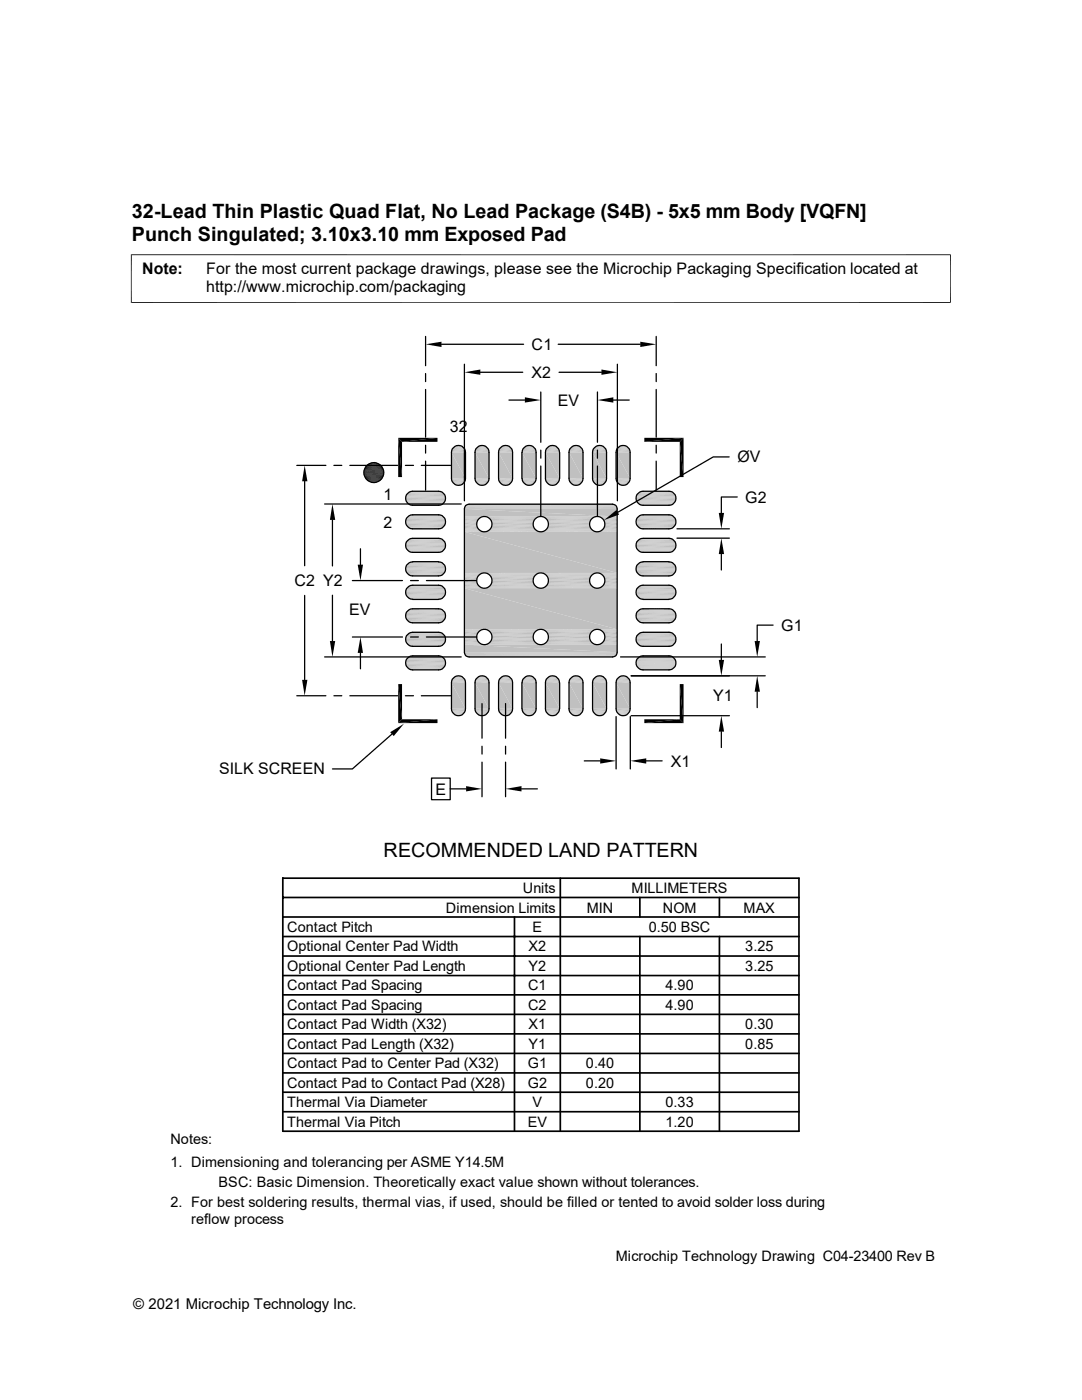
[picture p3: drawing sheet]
<svg xmlns="http://www.w3.org/2000/svg" width="216mm" height="279mm" viewBox="0 0 216 279" stroke-linecap="round" stroke-linejoin="round" font-family="sans-serif">
<g fill="#c0c0c0">
<path d="M124 88.9h.7z"/>
<path d="M124.2 88.9h.5z"/>
<path d="M119.3 88.9h.7z"/>
<path d="M119.5 88.9h.5z"/>
<path d="M114.6 88.9h.7z"/>
<path d="M114.8 88.9h.5z"/>
<path d="M109.9 88.9h.7z"/>
<path d="M110.1 88.9h.5z"/>
<path d="M105.2 88.9h.8z"/>
<path d="M105.5 88.9h.5z"/>
<path d="M100.5 88.9h.8z"/>
<path d="M100.8 88.9h.5z"/>
<path d="M95.8 88.9h.8z"/>
<path d="M96.1 88.9h.5z"/>
<path d="M91.1 88.9h.8z"/>
<path d="M91.4 88.9h.5z"/>
<path d="M123.7 89h1.3z"/>
<path d="M124 88.9l1 .1z"/>
<path d="M119 89h1.3z"/>
<path d="M119.3 88.9l1 .1z"/>
<path d="M114.3 89h1.3z"/>
<path d="M114.6 88.9l1 .1z"/>
<path d="M109.6 89h1.3z"/>
<path d="M109.9 88.9l1 .1z"/>
<path d="M104.9 89h1.3z"/>
<path d="M105.2 88.9l1 .1z"/>
<path d="M100.2 89h1.3z"/>
<path d="M100.5 88.9l1 .1z"/>
<path d="M95.5 89h1.3z"/>
<path d="M95.8 88.9l1 .1z"/>
<path d="M90.8 89h1.3z"/>
<path d="M91.1 88.9l1 .1z"/>
<path d="M123.5 89.2l.2-.2 1.5 .2z"/>
<path d="M123.7 89h1.3l.2 .2z"/>
<path d="M118.8 89.2l.2-.2 1.5 .2z"/>
<path d="M119 89h1.3l.2 .2z"/>
<path d="M114.1 89.2l.2-.2 1.5 .2z"/>
<path d="M114.3 89h1.3l.2 .2z"/>
<path d="M109.4 89.2l.2-.2 1.5 .2z"/>
<path d="M109.6 89h1.3l.2 .2z"/>
<path d="M104.7 89.2l.2-.2 1.5 .2z"/>
<path d="M104.9 89h1.3l.2 .2z"/>
<path d="M100 89.2l.2-.2 1.5 .2z"/>
<path d="M100.2 89h1.3l.2 .2z"/>
<path d="M95.3 89.2l.2-.2 1.5 .2z"/>
<path d="M95.5 89h1.3l.2 .2z"/>
<path d="M90.6 89.2l.2-.2 1.5 .2z"/>
<path d="M90.8 89h1.3l.2 .2z"/>
</g>
<path d="M123.3 89.3h2" fill="none" stroke="#c0c0c0" stroke-width=".2"/>
<path d="M123.5 89.2h1.7l.1 .2z" fill="#c0c0c0"/>
<path d="M118.6 89.3h2.1" fill="none" stroke="#c0c0c0" stroke-width=".2"/>
<path d="M118.8 89.2h1.7l.2 .2z" fill="#c0c0c0"/>
<path d="M113.9 89.3h2.1" fill="none" stroke="#c0c0c0" stroke-width=".2"/>
<path d="M114.1 89.2h1.7l.2 .2z" fill="#c0c0c0"/>
<path d="M109.2 89.3h2.1" fill="none" stroke="#c0c0c0" stroke-width=".2"/>
<path d="M109.4 89.2h1.7l.2 .2z" fill="#c0c0c0"/>
<path d="M104.5 89.3h2.1" fill="none" stroke="#c0c0c0" stroke-width=".2"/>
<path d="M104.7 89.2h1.7l.2 .2z" fill="#c0c0c0"/>
<path d="M99.8 89.3h2.1" fill="none" stroke="#c0c0c0" stroke-width=".2"/>
<path d="M100 89.2h1.7l.2 .2z" fill="#c0c0c0"/>
<path d="M95.1 89.3h2.1" fill="none" stroke="#c0c0c0" stroke-width=".2"/>
<path d="M95.3 89.2h1.7l.2 .2z" fill="#c0c0c0"/>
<path d="M90.5 89.3h2" fill="none" stroke="#c0c0c0" stroke-width=".2"/>
<path d="M90.6 89.2h1.7l.2 .2z" fill="#c0c0c0"/>
<g fill="none" stroke="#c0c0c0" stroke-width=".21">
<path d="M90.2 89.7h2.6M90.3 89.5h2.4M94.9 89.7h2.6M95 89.5h2.4M99.6 89.7h2.6M99.7 89.5h2.4M104.3 89.7h2.6M104.4 89.5h2.4M108.9 89.7h2.6M109.1 89.5h2.4M113.6 89.7h2.6M113.7 89.5h2.4"/>
<path d="M118.3 89.7h2.6M118.4 89.5h2.4M123 89.7h2.6M123.1 89.5h2.4"/>
</g>
<g fill="none" stroke="#c0c0c0" stroke-width=".25">
<path d="M90.1 90.2h2.8M90.1 89.9h2.8M94.8 89.9h2.8M94.8 90.2h2.8M99.5 89.9h2.7M99.5 90.2h2.8M104.1 90.2h2.9M104.2 89.9h2.7M108.8 90.2h2.9M108.9 89.9h2.7M113.5 90.2h2.8M113.6 89.9h2.7"/>
<path d="M118.2 89.9h2.8M118.2 90.2h2.8M122.9 89.9h2.8M122.9 90.2h2.8"/>
</g>
<g fill="#c0c0c0">
<path d="M122.9 90.3l2.8 5.2h-2.8z"/>
<path d="M122.9 90.3h2.8v5.2z"/>
<path d="M118.2 90.3l2.8 5.2h-2.8z"/>
<path d="M118.2 90.3h2.8v5.2z"/>
<path d="M113.5 90.3l2.8 5.2h-2.8z"/>
<path d="M113.5 90.3h2.8v5.2z"/>
<path d="M108.8 90.3l2.9 5.2h-2.9z"/>
<path d="M108.8 90.3h2.9v5.2z"/>
<path d="M104.1 90.3l2.9 5.2h-2.9z"/>
<path d="M104.1 90.3h2.9v5.2z"/>
<path d="M99.5 90.3l2.8 5.2h-2.8z"/>
<path d="M99.5 90.3h2.8v5.2z"/>
<path d="M94.8 90.3l2.8 5.2h-2.8z"/>
<path d="M94.8 90.3h2.8v5.2z"/>
<path d="M90.1 90.3l2.8 5.2h-2.8z"/>
<path d="M90.1 90.3h2.8v5.2z"/>
</g>
<g fill="none" stroke="#c0c0c0" stroke-width=".25">
<path d="M90.1 95.6h2.8M90.1 95.8h2.8M90.2 96.1h2.6M94.8 95.6h2.8M94.8 95.8h2.8M94.9 96.1h2.6M99.5 95.6h2.8M99.5 95.8h2.7M99.6 96.1h2.6M104.1 95.6h2.9M104.2 95.8h2.7M104.3 96.1h2.6"/>
<path d="M108.8 95.6h2.9M108.9 95.8h2.7M108.9 96.1h2.6M113.5 95.6h2.8M113.6 95.8h2.7M113.6 96.1h2.6M118.2 95.6h2.8M118.2 95.8h2.8M118.3 96.1h2.6M122.9 95.6h2.8M122.9 95.8h2.8M123 96.1h2.6"/>
</g>
<path d="M90.3 96.3h2.4M95 96.3h2.4M99.7 96.3h2.4M104.4 96.3h2.4M109.1 96.3h2.4M113.7 96.3h2.4M118.4 96.3h2.4M123.1 96.3h2.4" fill="none" stroke="#c0c0c0" stroke-width=".2"/>
<path d="M123.3 96.4l1.9 .2h-1.7z" fill="#c0c0c0"/>
<path d="M123.3 96.5h2" fill="none" stroke="#c0c0c0" stroke-width=".21"/>
<path d="M118.6 96.4l1.9 .2h-1.7z" fill="#c0c0c0"/>
<path d="M118.6 96.5h2.1" fill="none" stroke="#c0c0c0" stroke-width=".21"/>
<path d="M113.9 96.4l1.9 .2h-1.7z" fill="#c0c0c0"/>
<path d="M113.9 96.5h2.1" fill="none" stroke="#c0c0c0" stroke-width=".21"/>
<path d="M109.2 96.4l1.9 .2h-1.7z" fill="#c0c0c0"/>
<path d="M109.2 96.5h2.1" fill="none" stroke="#c0c0c0" stroke-width=".21"/>
<path d="M104.5 96.4l1.9 .2h-1.7z" fill="#c0c0c0"/>
<path d="M104.5 96.5h2.1" fill="none" stroke="#c0c0c0" stroke-width=".21"/>
<path d="M99.8 96.4l1.9 .2h-1.7z" fill="#c0c0c0"/>
<path d="M99.8 96.5h2.1" fill="none" stroke="#c0c0c0" stroke-width=".21"/>
<path d="M95.1 96.4l1.9 .2h-1.7z" fill="#c0c0c0"/>
<path d="M95.1 96.5h2.1" fill="none" stroke="#c0c0c0" stroke-width=".21"/>
<path d="M90.5 96.4l1.8 .2h-1.7z" fill="#c0c0c0"/>
<path d="M90.5 96.5h2" fill="none" stroke="#c0c0c0" stroke-width=".21"/>
<g fill="#c0c0c0">
<path d="M123.5 96.6l1.5 .1h-1.3z"/>
<path d="M123.5 96.6h1.7l-.2 .1z"/>
<path d="M118.8 96.6l1.5 .1h-1.3z"/>
<path d="M118.8 96.6h1.7l-.2 .1z"/>
<path d="M114.1 96.6l1.5 .1h-1.3z"/>
<path d="M114.1 96.6h1.7l-.2 .1z"/>
<path d="M109.4 96.6l1.5 .1h-1.3z"/>
<path d="M109.4 96.6h1.7l-.2 .1z"/>
<path d="M104.7 96.6l1.5 .1h-1.3z"/>
<path d="M104.7 96.6h1.7l-.2 .1z"/>
<path d="M100 96.6l1.5 .1h-1.3z"/>
<path d="M100 96.6h1.7l-.2 .1z"/>
<path d="M95.3 96.6l1.5 .1h-1.3z"/>
<path d="M95.3 96.6h1.7l-.2 .1z"/>
<path d="M90.6 96.6l1.5 .1h-1.3z"/>
<path d="M90.6 96.6h1.7l-.2 .1z"/>
<path d="M123.7 96.7l1 .1z"/>
<path d="M123.7 96.7h1.3z"/>
<path d="M119 96.7l1 .1z"/>
<path d="M119 96.7h1.3z"/>
<path d="M114.3 96.7l1 .1z"/>
<path d="M114.3 96.7h1.3z"/>
<path d="M109.6 96.7l1 .1z"/>
<path d="M109.6 96.7h1.3z"/>
<path d="M104.9 96.7l1.1 .1z"/>
<path d="M104.9 96.7h1.3z"/>
<path d="M100.2 96.7l1.1 .1z"/>
<path d="M100.2 96.7h1.3z"/>
<path d="M95.5 96.7l1.1 .1z"/>
<path d="M95.5 96.7h1.3z"/>
<path d="M90.8 96.7l1.1 .1z"/>
<path d="M90.8 96.7h1.3z"/>
<path d="M124 96.8l.5 .1z"/>
<path d="M124 96.8h.7z"/>
<path d="M119.3 96.8l.5 .1z"/>
<path d="M119.3 96.8h.7z"/>
<path d="M114.6 96.8l.5 .1z"/>
<path d="M114.6 96.8h.7z"/>
<path d="M109.9 96.8l.5 .1z"/>
<path d="M109.9 96.8h.7z"/>
<path d="M105.2 96.8l.5 .1z"/>
<path d="M105.2 96.8h.8z"/>
<path d="M100.5 96.8l.5 .1z"/>
<path d="M100.5 96.8h.8z"/>
<path d="M95.8 96.8l.5 .1z"/>
<path d="M95.8 96.8h.8z"/>
<path d="M91.1 96.8l.5 .1z"/>
<path d="M91.1 96.8h.8z"/>
</g>
<g fill="none" stroke="#c0c0c0" stroke-width=".2">
<path d="M81.2 98.5h7.4M81.4 98.3h7M81.6 98.2h6.7M81.8 98.1h6.2M82.1 98.1h5.7M127.2 98.5h7.4M127.4 98.3h7M127.6 98.2h6.6M127.8 98.1h6.2M128.1 98.1h5.6M81.2 109.8h7.4M81.2 114.5h7.4"/>
<path d="M81.2 117.3h7.4M81.4 100.6h7M81.4 103h7M81.4 105.3h7M81.4 107.7h7M81.4 109.9h7M81.4 112.4h7M81.4 114.6h7M81.4 117.1h7M81.4 119.3h7M81.6 100.7h6.7M81.6 102.9h6.7"/>
<path d="M81.6 105.4h6.7M81.6 107.6h6.7M81.6 110.1h6.7M81.6 112.3h6.7M81.6 114.8h6.7M81.6 116.9h6.7M81.6 119.5h6.7M81.8 100.8h6.2M81.8 102.8h6.2M81.8 105.5h6.2M81.8 107.5h6.2M81.8 110.2h6.2"/>
<path d="M81.8 112.2h6.2M81.8 114.9h6.2M81.8 116.9h6.2M81.8 119.5h6.2M82.1 105.5h5.7M82.1 107.4h5.7M82.1 112.1h5.7M82.1 114.9h5.7M82.1 116.8h5.7M82.1 119.6h5.7M127.2 109.8h7.4M127.2 114.5h7.4"/>
<path d="M127.2 117.3h7.4M127.4 100.6h7M127.4 103h7M127.4 105.3h7M127.4 107.7h7M127.4 109.9h7M127.4 112.4h7M127.4 114.6h7M127.4 117.1h7M127.4 119.3h7M127.6 100.7h6.6M127.6 102.9h6.6"/>
<path d="M127.6 105.4h6.6M127.6 107.6h6.6M127.6 110.1h6.6M127.6 112.3h6.6M127.6 114.8h6.6M127.6 116.9h6.6M127.6 119.5h6.6M127.8 100.8h6.2M127.8 102.8h6.2M127.8 105.5h6.2M127.8 107.5h6.2M127.8 110.2h6.2"/>
<path d="M127.8 112.2h6.2M127.8 114.9h6.2M127.8 116.9h6.2M127.8 119.5h6.2M128.1 105.5h5.6M128.1 107.4h5.6M128.1 112.1h5.6M128.1 114.9h5.6M128.1 116.8h5.6M128.1 119.6h5.6M81.2 122h7.4M81.2 133.2h7.4"/>
<path d="M81.4 121.8h7M81.4 124h7M81.4 126.5h7M81.4 128.7h7M81.4 131.2h7M81.4 133.4h7M81.6 121.6h6.7M81.6 124.1h6.7M81.6 126.3h6.7M81.6 128.8h6.7M81.6 131h6.7M81.6 133.5h6.7"/>
<path d="M81.8 121.6h6.2M81.8 124.2h6.2M81.8 126.2h6.2M81.8 128.9h6.2M81.8 130.9h6.2M81.8 133.6h6.2M82.1 121.5h5.7M82.1 124.3h5.7M82.1 126.2h5.7M82.1 129h5.7M82.1 130.9h5.7M82.1 133.7h5.7"/>
<path d="M126.9 132.1h8M126.9 132.2h8M126.9 132.4h8M126.9 132.5h8M127 131.8h7.8M127 132h7.8M127 132.6h7.8M127 132.8h7.8M127 131.7h7.8M127 132.9h7.8M127 131.6h7.7M127 133h7.7"/>
<path d="M127.1 131.5h7.6M127.1 133.1h7.6M127.2 122h7.4M127.2 131.4h7.4M127.2 133.2h7.4M127.3 131.3h7.2M127.3 133.3h7.2M127.4 121.8h7M127.4 124h7M127.4 126.5h7M127.4 128.7h7M127.4 131.2h7"/>
<path d="M127.4 133.4h7M127.6 121.6h6.6M127.6 124.1h6.6M127.6 126.3h6.6M127.6 128.8h6.6M127.6 131h6.6M127.6 131.1h6.6M127.6 133.5h6.6M127.8 131h6.2M127.8 133.6h6.2M127.8 121.6h6.2M127.8 124.2h6.2"/>
<path d="M127.8 126.2h6.2M127.8 128.9h6.2M127.8 130.9h6.2M128.1 121.5h5.6M128.1 124.3h5.6M128.1 126.2h5.6M128.1 129h5.6M128.1 130.9h5.6M128.1 133.7h5.6"/>
</g>
<g fill="none" stroke="#c0c0c0" stroke-width=".21">
<path d="M81.1 98.7h7.7M127 98.7h7.7M81 114h7.9M81 117.7h7.9M81.1 100.2h7.7M81.1 103.4h7.7M81.1 104.9h7.7M81.1 108.1h7.7M81.1 109.6h7.7M81.1 112.8h7.7M81.1 118.9h7.7M81.2 100.4h7.4"/>
<path d="M81.2 103.2h7.4M81.2 105.1h7.4M81.2 107.9h7.4M81.2 112.6h7.4M81.2 119.1h7.4M127 114h7.8M127 117.7h7.8M127 100.2h7.7M127 103.4h7.7M127 104.9h7.7M127 108.1h7.7M127 109.6h7.7"/>
<path d="M127 112.8h7.7M127 118.9h7.7M127.2 100.4h7.4M127.2 103.2h7.4M127.2 105.1h7.4M127.2 107.9h7.4M127.2 112.6h7.4M127.2 119.1h7.4M81.1 122.2h7.7M81.1 123.6h7.7M81.1 126.9h7.7M81.1 128.3h7.7"/>
<path d="M81.1 131.6h7.7M81.1 133h7.7M81.2 123.8h7.4M81.2 126.6h7.4M81.2 128.5h7.4M81.2 131.3h7.4M127 122.2h7.7M127 123.6h7.7M127 126.9h7.7M127 128.3h7.7M127.2 123.8h7.4M127.2 126.6h7.4"/>
<path d="M127.2 128.5h7.4"/>
</g>
<g fill="none" stroke="#c0c0c0" stroke-width=".25">
<path d="M80.9 99.2h8M80.9 99.4h8M80.9 99.7h8M81 98.9h7.9M81 99.9h7.9M126.9 99.2h8M126.9 99.4h8M126.9 99.7h8M127 98.9h7.8M127 99.9h7.8M80.9 103.9h8M80.9 104.1h8"/>
<path d="M80.9 104.4h8M80.9 108.6h8M80.9 108.8h8M80.9 109.1h8M80.9 113.3h8M80.9 113.5h8M80.9 113.8h8M80.9 117.9h8M80.9 118.2h8M80.9 118.4h8M81 103.6h7.9M81 104.6h7.9"/>
<path d="M81 108.3h7.9M81 109.3h7.9M81 113h7.9M81 118.7h7.9M81.1 114.3h7.7M81.1 117.5h7.7M126.9 103.9h8M126.9 104.1h8M126.9 104.4h8M126.9 108.6h8M126.9 108.8h8M126.9 109.1h8"/>
<path d="M126.9 113.3h8M126.9 113.5h8M126.9 113.8h8M126.9 117.9h8M126.9 118.2h8M126.9 118.4h8M127 103.6h7.8M127 104.6h7.8M127 108.3h7.8M127 109.3h7.8M127 113h7.8M127 118.7h7.8"/>
<path d="M127 114.3h7.7M127 117.5h7.7M80.9 122.6h8M80.9 122.9h8M80.9 123.1h8M80.9 127.3h8M80.9 127.6h8M80.9 127.8h8M80.9 132h8M80.9 132.3h8M80.9 132.5h8M81 122.4h7.9"/>
<path d="M81 123.4h7.9M81 127.1h7.9M81 128.1h7.9M81 131.8h7.9M81 132.8h7.9M126.9 122.6h8M126.9 122.9h8M126.9 123.1h8M126.9 127.3h8M126.9 127.6h8M126.9 127.8h8M127 122.4h7.8"/>
<path d="M127 123.4h7.8M127 127.1h7.8M127 128.1h7.8"/>
</g>
<g fill="#c0c0c0">
<path d="M124 134.9h.7z"/>
<path d="M124.2 134.9h.5z"/>
<path d="M119.3 134.9h.7z"/>
<path d="M119.5 134.9h.5z"/>
<path d="M114.6 134.9h.7z"/>
<path d="M114.8 134.9h.5z"/>
<path d="M109.9 134.9h.7z"/>
<path d="M110.1 134.9h.5z"/>
<path d="M105.2 134.9h.8z"/>
<path d="M105.5 134.9h.5z"/>
<path d="M100.5 134.9h.8z"/>
<path d="M100.8 134.9h.5z"/>
<path d="M95.8 134.9h.8z"/>
<path d="M96.1 134.9h.5z"/>
<path d="M91.1 134.9h.8z"/>
<path d="M91.4 134.9h.5z"/>
<path d="M123.7 135h1.3z"/>
<path d="M124 134.9l1 .1z"/>
<path d="M119 135h1.3z"/>
<path d="M119.3 134.9l1 .1z"/>
<path d="M114.3 135h1.3z"/>
<path d="M114.6 134.9l1 .1z"/>
<path d="M109.6 135h1.3z"/>
<path d="M109.9 134.9l1 .1z"/>
<path d="M104.9 135h1.3z"/>
<path d="M105.2 134.9l1 .1z"/>
<path d="M100.2 135h1.3z"/>
<path d="M100.5 134.9l1 .1z"/>
<path d="M95.5 135h1.3z"/>
<path d="M95.8 134.9l1 .1z"/>
<path d="M90.8 135h1.3z"/>
<path d="M91.1 134.9l1 .1z"/>
<path d="M123.5 135.1l.2-.1 1.5 .1z"/>
<path d="M123.7 135h1.3l.2 .1z"/>
<path d="M118.8 135.1l.2-.1 1.5 .1z"/>
<path d="M119 135h1.3l.2 .1z"/>
<path d="M114.1 135.1l.2-.1 1.5 .1z"/>
<path d="M114.3 135h1.3l.2 .1z"/>
<path d="M109.4 135.1l.2-.1 1.5 .1z"/>
<path d="M109.6 135h1.3l.2 .1z"/>
<path d="M104.7 135.1l.2-.1 1.5 .1z"/>
<path d="M104.9 135h1.3l.2 .1z"/>
<path d="M100 135.1l.2-.1 1.5 .1z"/>
<path d="M100.2 135h1.3l.2 .1z"/>
<path d="M95.3 135.1l.2-.1 1.5 .1z"/>
<path d="M95.5 135h1.3l.2 .1z"/>
<path d="M90.6 135.1l.2-.1 1.5 .1z"/>
<path d="M90.8 135h1.3l.2 .1z"/>
</g>
<path d="M123.3 135.2h2" fill="none" stroke="#c0c0c0" stroke-width=".21"/>
<path d="M123.5 135.1h1.7l.1 .2z" fill="#c0c0c0"/>
<path d="M118.6 135.2h2.1" fill="none" stroke="#c0c0c0" stroke-width=".21"/>
<path d="M118.8 135.1h1.7l.2 .2z" fill="#c0c0c0"/>
<path d="M113.9 135.2h2.1" fill="none" stroke="#c0c0c0" stroke-width=".21"/>
<path d="M114.1 135.1h1.7l.2 .2z" fill="#c0c0c0"/>
<path d="M109.2 135.2h2.1" fill="none" stroke="#c0c0c0" stroke-width=".21"/>
<path d="M109.4 135.1h1.7l.2 .2z" fill="#c0c0c0"/>
<path d="M104.5 135.2h2.1" fill="none" stroke="#c0c0c0" stroke-width=".21"/>
<path d="M104.7 135.1h1.7l.2 .2z" fill="#c0c0c0"/>
<path d="M99.8 135.2h2.1" fill="none" stroke="#c0c0c0" stroke-width=".21"/>
<path d="M100 135.1h1.7l.2 .2z" fill="#c0c0c0"/>
<path d="M95.1 135.2h2.1" fill="none" stroke="#c0c0c0" stroke-width=".21"/>
<path d="M95.3 135.1h1.7l.2 .2z" fill="#c0c0c0"/>
<path d="M90.5 135.2h2" fill="none" stroke="#c0c0c0" stroke-width=".21"/>
<path d="M90.6 135.1h1.7l.2 .2z" fill="#c0c0c0"/>
<path d="M90.3 135.4h2.4M95 135.4h2.4M99.7 135.4h2.4M104.4 135.4h2.4M109.1 135.4h2.4M113.7 135.4h2.4M118.4 135.4h2.4M123.1 135.4h2.4" fill="none" stroke="#c0c0c0" stroke-width=".2"/>
<g fill="none" stroke="#c0c0c0" stroke-width=".25">
<path d="M90.1 136.1h2.8M90.1 135.9h2.8M90.2 135.6h2.6M94.8 135.9h2.8M94.8 136.1h2.8M94.9 135.6h2.6M99.5 135.9h2.7M99.5 136.1h2.8M99.6 135.6h2.6M104.1 136.1h2.9M104.2 135.9h2.7M104.3 135.6h2.6"/>
<path d="M108.8 136.1h2.9M108.9 135.9h2.7M108.9 135.6h2.6M113.5 136.1h2.8M113.6 135.9h2.7M113.6 135.6h2.6M118.2 135.9h2.8M118.2 136.1h2.8M118.3 135.6h2.6M122.9 135.9h2.8M122.9 136.1h2.8M123 135.6h2.6"/>
</g>
<g fill="#c0c0c0">
<path d="M122.9 136.3l2.8 5.1h-2.8z"/>
<path d="M122.9 136.3h2.8v5.1z"/>
<path d="M118.2 136.3l2.8 5.1h-2.8z"/>
<path d="M118.2 136.3h2.8v5.1z"/>
<path d="M113.5 136.3l2.8 5.1h-2.8z"/>
<path d="M113.5 136.3h2.8v5.1z"/>
<path d="M108.8 136.3l2.9 5.1h-2.9z"/>
<path d="M108.8 136.3h2.9v5.1z"/>
<path d="M104.1 136.3l2.9 5.1h-2.9z"/>
<path d="M104.1 136.3h2.9v5.1z"/>
<path d="M99.5 136.3l2.8 5.1h-2.8z"/>
<path d="M99.5 136.3h2.8v5.1z"/>
<path d="M94.8 136.3l2.8 5.1h-2.8z"/>
<path d="M94.8 136.3h2.8v5.1z"/>
<path d="M90.1 136.3l2.8 5.1h-2.8z"/>
<path d="M90.1 136.3h2.8v5.1z"/>
</g>
<g fill="none" stroke="#c0c0c0" stroke-width=".25">
<path d="M90.1 141.6h2.8M90.1 141.8h2.8M94.8 141.6h2.8M94.8 141.8h2.8M99.5 141.6h2.8M99.5 141.8h2.7M104.1 141.6h2.9M104.2 141.8h2.7M108.8 141.6h2.9M108.9 141.8h2.7M113.5 141.6h2.8M113.6 141.8h2.7"/>
<path d="M118.2 141.6h2.8M118.2 141.8h2.8M122.9 141.6h2.8M122.9 141.8h2.8"/>
</g>
<g fill="none" stroke="#c0c0c0" stroke-width=".21">
<path d="M90.2 142h2.6M90.3 142.3h2.4M94.9 142h2.6M95 142.3h2.4M99.6 142h2.6M99.7 142.3h2.4M104.3 142h2.6M104.4 142.3h2.4M108.9 142h2.6M109.1 142.3h2.4M113.6 142h2.6M113.7 142.3h2.4"/>
<path d="M118.3 142h2.6M118.4 142.3h2.4M123 142h2.6M123.1 142.3h2.4"/>
</g>
<path d="M123.3 142.4l1.9 .1h-1.7z" fill="#c0c0c0"/>
<path d="M123.3 142.5h2" fill="none" stroke="#c0c0c0" stroke-width=".2"/>
<path d="M118.6 142.4l1.9 .1h-1.7z" fill="#c0c0c0"/>
<path d="M118.6 142.5h2.1" fill="none" stroke="#c0c0c0" stroke-width=".2"/>
<path d="M113.9 142.4l1.9 .1h-1.7z" fill="#c0c0c0"/>
<path d="M113.9 142.5h2.1" fill="none" stroke="#c0c0c0" stroke-width=".2"/>
<path d="M109.2 142.4l1.9 .1h-1.7z" fill="#c0c0c0"/>
<path d="M109.2 142.5h2.1" fill="none" stroke="#c0c0c0" stroke-width=".2"/>
<path d="M104.5 142.4l1.9 .1h-1.7z" fill="#c0c0c0"/>
<path d="M104.5 142.5h2.1" fill="none" stroke="#c0c0c0" stroke-width=".2"/>
<path d="M99.8 142.4l1.9 .1h-1.7z" fill="#c0c0c0"/>
<path d="M99.8 142.5h2.1" fill="none" stroke="#c0c0c0" stroke-width=".2"/>
<path d="M95.1 142.4l1.9 .1h-1.7z" fill="#c0c0c0"/>
<path d="M95.1 142.5h2.1" fill="none" stroke="#c0c0c0" stroke-width=".2"/>
<path d="M90.5 142.4l1.8 .1h-1.7z" fill="#c0c0c0"/>
<path d="M90.5 142.5h2" fill="none" stroke="#c0c0c0" stroke-width=".2"/>
<g fill="#c0c0c0">
<path d="M123.5 142.5l1.5 .2h-1.3z"/>
<path d="M123.5 142.5h1.7l-.2 .2z"/>
<path d="M118.8 142.5l1.5 .2h-1.3z"/>
<path d="M118.8 142.5h1.7l-.2 .2z"/>
<path d="M114.1 142.5l1.5 .2h-1.3z"/>
<path d="M114.1 142.5h1.7l-.2 .2z"/>
<path d="M109.4 142.5l1.5 .2h-1.3z"/>
<path d="M109.4 142.5h1.7l-.2 .2z"/>
<path d="M104.7 142.5l1.5 .2h-1.3z"/>
<path d="M104.7 142.5h1.7l-.2 .2z"/>
<path d="M100 142.5l1.5 .2h-1.3z"/>
<path d="M100 142.5h1.7l-.2 .2z"/>
<path d="M95.3 142.5l1.5 .2h-1.3z"/>
<path d="M95.3 142.5h1.7l-.2 .2z"/>
<path d="M90.6 142.5l1.5 .2h-1.3z"/>
<path d="M90.6 142.5h1.7l-.2 .2z"/>
<path d="M123.7 142.7l1 .1z"/>
<path d="M123.7 142.7h1.3z"/>
<path d="M119 142.7l1 .1z"/>
<path d="M119 142.7h1.3z"/>
<path d="M114.3 142.7l1 .1z"/>
<path d="M114.3 142.7h1.3z"/>
<path d="M109.6 142.7l1 .1z"/>
<path d="M109.6 142.7h1.3z"/>
<path d="M104.9 142.7l1.1 .1z"/>
<path d="M104.9 142.7h1.3z"/>
<path d="M100.2 142.7l1.1 .1z"/>
<path d="M100.2 142.7h1.3z"/>
<path d="M95.5 142.7l1.1 .1z"/>
<path d="M95.5 142.7h1.3z"/>
<path d="M90.8 142.7l1.1 .1z"/>
<path d="M90.8 142.7h1.3z"/>
<path d="M124 142.8h.5z"/>
<path d="M124 142.8h.7z"/>
<path d="M119.3 142.8h.5z"/>
<path d="M119.3 142.8h.7z"/>
<path d="M114.6 142.8h.5z"/>
<path d="M114.6 142.8h.7z"/>
<path d="M109.9 142.8h.5z"/>
<path d="M109.9 142.8h.7z"/>
<path d="M105.2 142.8h.5z"/>
<path d="M105.2 142.8h.8z"/>
<path d="M100.5 142.8h.5z"/>
<path d="M100.5 142.8h.8z"/>
<path d="M95.8 142.8h.5z"/>
<path d="M95.8 142.8h.8z"/>
<path d="M91.1 142.8h.5z"/>
<path d="M91.1 142.8h.8z"/>
</g>
<path d="M92.7 101.3h30.4M92.7 101.5h30.4M92.7 101.2h30.4M92.8 101h30.2M92.9 100.9h30M93 100.8h29.8M93.1 100.7h29.6M93.3 100.6h29.3M93.4 100.6h29" fill="none" stroke="#c0c0c0" stroke-width=".2"/>
<g fill="#c0c0c0">
<path d="M92.7 101.6l30.4 1.5h-30.4z"/>
<path d="M92.7 101.6h30.4v1.5z"/>
</g>
<g fill="none" stroke="#c0c0c0" stroke-width=".2">
<path d="M92.7 103.1h3.8M92.7 103.2h3.5M92.7 103.3h3.3M92.7 103.5h3M92.7 105.7h3M92.7 105.9h3.3M92.7 106h3.5M92.7 106.1h3.8M96.8 103.1h11M96.8 106.1h11M97.1 103.2h10.4M97.1 106h10.4"/>
<path d="M97.3 103.3h9.9M97.3 105.9h9.9M97.6 103.5h9.4M97.6 105.7h9.4M108 103.1h11M108 106.1h11M108.3 103.2h10.4M108.3 106h10.4M108.6 103.3h9.9M108.6 105.9h9.9M108.8 103.5h9.4M108.8 105.7h9.4"/>
<path d="M119.3 103.1h3.8M119.3 106.1h3.8M119.6 103.2h3.5M119.6 106h3.5M119.8 103.3h3.3M119.8 105.9h3.3M120.1 103.5h3M120.1 105.7h3"/>
</g>
<g fill="none" stroke="#c0c0c0" stroke-width=".25">
<path d="M92.7 103.7h2.8M92.7 103.9h2.6M92.7 104.2h2.5M92.7 105h2.5M92.7 105.3h2.6M92.7 105.5h2.8M97.8 103.7h9M97.8 105.5h9M98 103.9h8.6M98 105.3h8.6M98.1 104.2h8.4M98.1 105h8.4"/>
<path d="M109.1 103.7h8.9M109.1 105.5h8.9M109.2 103.9h8.7M109.2 105.3h8.7M109.3 104.2h8.4M109.3 105h8.4M120.3 103.7h2.8M120.3 105.5h2.8M120.5 103.9h2.6M120.5 105.3h2.6M120.6 104.2h2.5M120.6 105h2.5"/>
</g>
<path d="M92.7 104.5h2.4M92.7 104.8h2.4M98.2 104.5h8.2M98.2 104.8h8.2M109.4 104.5h8.2M109.4 104.8h8.2M120.7 104.5h2.4M120.7 104.8h2.4" fill="none" stroke="#c0c0c0" stroke-width=".3"/>
<g fill="#c0c0c0">
<path d="M92.7 106.1l30.4 8.2h-30.4z"/>
<path d="M92.7 106.1h30.4v8.2z"/>
</g>
<g fill="none" stroke="#c0c0c0" stroke-width=".2">
<path d="M92.7 114.4h3.8M92.7 114.4h3.5M92.7 114.6h3.3M92.7 114.7h3M92.7 117h3M92.7 117.2h3.3M92.7 117.3h3.5M92.7 117.4h3.8M96.8 114.4h11M96.8 117.4h11M97.1 114.4h10.4M97.1 117.3h10.4"/>
<path d="M97.3 114.6h9.9M97.3 117.2h9.9M97.6 114.7h9.4M97.6 117h9.4M108 114.4h11M108 117.4h11M108.3 114.4h10.4M108.3 117.3h10.4M108.6 114.6h9.9M108.6 117.2h9.9M108.8 114.7h9.4M108.8 117h9.4"/>
<path d="M119.3 114.4h3.8M119.3 117.4h3.8M119.6 114.4h3.5M119.6 117.3h3.5M119.8 114.6h3.3M119.8 117.2h3.3M120.1 114.7h3M120.1 117h3"/>
</g>
<g fill="none" stroke="#c0c0c0" stroke-width=".25">
<path d="M92.7 114.9h2.8M92.7 115.2h2.6M92.7 115.4h2.5M92.7 116.3h2.5M92.7 116.5h2.6M92.7 116.8h2.8M97.8 114.9h9M97.8 116.8h9M98 115.2h8.6M98 116.5h8.6M98.1 115.4h8.4M98.1 116.3h8.4"/>
<path d="M109.1 114.9h8.9M109.1 116.8h8.9M109.2 115.2h8.7M109.2 116.5h8.7M109.3 115.4h8.4M109.3 116.3h8.4M120.3 114.9h2.8M120.3 116.8h2.8M120.5 115.2h2.6M120.5 116.5h2.6M120.6 115.4h2.5M120.6 116.3h2.5"/>
</g>
<path d="M92.7 115.7h2.4M92.7 116h2.4M98.2 115.7h8.2M98.2 116h8.2M109.4 115.7h8.2M109.4 116h8.2M120.7 115.7h2.4M120.7 116h2.4" fill="none" stroke="#c0c0c0" stroke-width=".3"/>
<g fill="#c0c0c0">
<path d="M92.7 117.4l30.4 8.2h-30.4z"/>
<path d="M92.7 117.4h30.4v8.2z"/>
</g>
<g fill="none" stroke="#c0c0c0" stroke-width=".2">
<path d="M92.7 125.6h3.8M92.7 125.7h3.5M92.7 125.8h3.3M92.7 126h3M92.7 128.3h3M92.7 128.4h3.3M92.7 128.6h3.5M92.7 128.6h3.8M96.8 125.6h11M96.8 128.6h11M97.1 125.7h10.4M97.1 128.6h10.4"/>
<path d="M97.3 125.8h9.9M97.3 128.4h9.9M97.6 126h9.4M97.6 128.3h9.4M108 125.6h11M108 128.6h11M108.3 125.7h10.4M108.3 128.6h10.4M108.6 125.8h9.9M108.6 128.4h9.9M108.8 126h9.4M108.8 128.3h9.4"/>
<path d="M119.3 125.6h3.8M119.3 128.6h3.8M119.6 125.7h3.5M119.6 128.6h3.5M119.8 125.8h3.3M119.8 128.4h3.3M120.1 126h3M120.1 128.3h3"/>
</g>
<g fill="none" stroke="#c0c0c0" stroke-width=".25">
<path d="M92.7 126.2h2.8M92.7 126.4h2.6M92.7 126.7h2.5M92.7 127.6h2.5M92.7 127.8h2.6M92.7 128.1h2.8M97.8 126.2h9M97.8 128.1h9M98 126.4h8.6M98 127.8h8.6M98.1 126.7h8.4M98.1 127.6h8.4"/>
<path d="M109.1 126.2h8.9M109.1 128.1h8.9M109.2 126.4h8.7M109.2 127.8h8.7M109.3 126.7h8.4M109.3 127.6h8.4M120.3 126.2h2.8M120.3 128.1h2.8M120.5 126.4h2.6M120.5 127.8h2.6M120.6 126.7h2.5M120.6 127.6h2.5"/>
</g>
<path d="M92.7 127h2.4M92.7 127.3h2.4M98.2 127h8.2M98.2 127.3h8.2M109.4 127h8.2M109.4 127.3h8.2M120.7 127h2.4M120.7 127.3h2.4" fill="none" stroke="#c0c0c0" stroke-width=".3"/>
<g fill="#c0c0c0">
<path d="M92.7 128.7l30.4 1.5h-30.4z"/>
<path d="M92.7 128.7h30.4v1.5z"/>
</g>
<path d="M92.7 130.3h30.4M92.7 130.4h30.4M92.8 130.6h30.3M92.8 130.8h30.2M92.9 130.9h30M93.1 131h29.6M93.3 131.1h29.3M93.4 131.1h29" fill="none" stroke="#c0c0c0" stroke-width=".2"/>
<g fill="none" stroke="#000" stroke-width=".25">
<path d="M84.9 67.1v5.9M84.9 74.5v1.7M84.9 77.7v9.5M88.1 68.7h16.4M92.7 72.7v27.2M95.8 74.3h8.5M101.6 79.8h3.1M107.9 78.2v10.1M111.4 68.7h16.4M111.5 74.3h8.5M119.2 78.2v10.1M122.4 79.8h3.2"/>
<path d="M123.2 72.7v27.2M130.9 67.1v5.9M130.9 74.5v1.7M130.9 77.7v9.5M59.2 92.9h5.8M60.8 96.1v16.8M66.6 92.9h1.6M69.8 92.9h9.5M80.9 92.9h1.6M81.1 98.7a1.46 1.46 0 0 1 1.2-.7h5.2a1.4 1.4 0 0 1 1.4 1.4 1.4 1.4 0 0 1-1.4 1.4h-5.2a1.42 1.42 0 0 1-1.2-2.1zM84.1 92.9h5.8M84.9 88.9v1.5"/>
<path d="M84.9 92v5.8M90.5 89.3a1.37 1.37 0 0 1 1.5-.3 1.37 1.37 0 0 1 .9 1.3v5.2a1.4 1.4 0 0 1-1.4 1.4 1.4 1.4 0 0 1-1.4-1.4v-5.2l.2-.7zM95.2 89.3a1.37 1.37 0 0 1 1.5-.3 1.37 1.37 0 0 1 .9 1.3v5.2a1.4 1.4 0 0 1-1.4 1.4 1.4 1.4 0 0 1-1.4-1.4v-5.2l.2-.7zM99.7 89.6a1.41 1.41 0 0 1 1.5-.7 1.41 1.41 0 0 1 1.1 1.4v5.2a1.4 1.4 0 0 1-1.4 1.4 1.4 1.4 0 0 1-1.4-1.4v-5.2zM104.4 89.6a1.41 1.41 0 0 1 1.5-.7 1.41 1.41 0 0 1 1.1 1.4v5.2a1.4 1.4 0 0 1-1.4 1.4 1.4 1.4 0 0 1-1.4-1.4v-5.2zM107.9 89.8v1.6M107.9 93v10M111.6 90.3a1.4 1.4 0 0 0-1.4-1.4 1.4 1.4 0 0 0-1.4 1.4v5.2a1.4 1.4 0 0 0 1.4 1.4 1.4 1.4 0 0 0 1.4-1.4M111.7 90.3v5.2M114 89.3a1.37 1.37 0 0 1 1.5-.3 1.37 1.37 0 0 1 .8 1.3v5.2a1.4 1.4 0 0 1-1.4 1.4 1.4 1.4 0 0 1-1.4-1.4v-5.2l.2-.7zM118.4 89.6a1.41 1.41 0 0 1 1.6-.7 1.41 1.41 0 0 1 1 1.4v5.2a1.4 1.4 0 0 1-1.4 1.4 1.4 1.4 0 0 1-1.4-1.4v-5.2zM119.2 89.8v1.6"/>
<path d="M119.2 93v10M123.1 89.6a1.41 1.41 0 0 1 1.6-.7 1.41 1.41 0 0 1 1 1.4v5.2a1.4 1.4 0 0 1-1.4 1.4 1.4 1.4 0 0 1-1.4-1.4v-5.2zM127.1 98.7a1.46 1.46 0 0 1 1.2-.7h5.2a1.4 1.4 0 0 1 1.4 1.4 1.4 1.4 0 0 1-1.4 1.4h-5.2a1.42 1.42 0 0 1-1.2-2.1zM130.9 88.9v1.5M130.9 92v5.8M145.5 91.2h-3.2l-19 11M147.1 99.2h-3.2v3.2M60.8 118.8v16.9M64.8 100.6h27.2M66.3 103.8v9.1M66.3 118.8v9.1M70.3 115.9h10"/>
<path d="M71.9 109.5v3.2M81.1 108.1a1.46 1.46 0 0 1 1.2-.7h5.2a1.4 1.4 0 0 1 1.4 1.4 1.4 1.4 0 0 1-1.4 1.4h-5.2a1.42 1.42 0 0 1-1.2-2.1zM81.4 103.2l.3-.3 .6-.2h5.2a1.4 1.4 0 0 1 1.4 1.4 1.4 1.4 0 0 1-1.4 1.4h-5.2a1.38 1.38 0 0 1-1.3-.8 1.38 1.38 0 0 1 .4-1.5zM81.9 115.9h1.6M82.3 112.1a1.4 1.4 0 0 0-1.4 1.4 1.4 1.4 0 0 0 1.4 1.4h5.2a1.4 1.4 0 0 0 1.4-1.4 1.4 1.4 0 0 0-1.4-1.4M82.3 119.6a1.4 1.4 0 0 1-1.4-1.4 1.4 1.4 0 0 1 1.4-1.4h5.2a1.4 1.4 0 0 1 1.4 1.4 1.4 1.4 0 0 1-1.4 1.4M82.3 119.6h5.2M82.3 112.1h5.2M85.1 115.9h10M92.9 100.9l.7-.3 28.9 .1a.82 .82 0 0 1 .6 .9v28.8a.82 .82 0 0 1-.9 .7h-28.9a.82 .82 0 0 1-.6-.9v-28.6zM127.1 108.1a1.46 1.46 0 0 1 1.2-.7h5.2a1.4 1.4 0 0 1 1.4 1.4 1.4 1.4 0 0 1-1.4 1.4h-5.2a1.42 1.42 0 0 1-1.2-2.1zM127.1 103.4a1.46 1.46 0 0 1 1.2-.7h5.2a1.4 1.4 0 0 1 1.4 1.4 1.4 1.4 0 0 1-1.4 1.4h-5.2a1.42 1.42 0 0 1-1.2-2.1z"/>
<path d="M128.3 119.6a1.4 1.4 0 0 1-1.4-1.4 1.4 1.4 0 0 1 1.4-1.4h5.2a1.4 1.4 0 0 1 1.4 1.4 1.4 1.4 0 0 1-1.4 1.4M128.3 112.1a1.4 1.4 0 0 0-1.4 1.4 1.4 1.4 0 0 0 1.4 1.4h5.2a1.4 1.4 0 0 0 1.4-1.4 1.4 1.4 0 0 0-1.4-1.4M128.3 119.6h5.2M128.3 112.1h5.2M135.1 105.5h10.4M135.1 107.4h10.4M143.9 110.6v3.1M59.2 138.9h5.8M64.8 131.1h27.2M66.6 138.9h1.6M69.8 138.9h9.5M70.3 127.1h10"/>
<path d="M71.9 130.3v3.2M80.9 138.9h1.6M81.1 126.9a1.46 1.46 0 0 1 1.2-.7h5.2a1.4 1.4 0 0 1 1.4 1.4 1.4 1.4 0 0 1-1.4 1.4h-5.2a1.42 1.42 0 0 1-1.2-2.1zM81.1 131.6a1.46 1.46 0 0 1 1.2-.7h5.2a1.4 1.4 0 0 1 1.4 1.4 1.4 1.4 0 0 1-1.4 1.4h-5.2a1.42 1.42 0 0 1-1.2-2.1zM81.4 121.9l.3-.2 .6-.2h5.2a1.4 1.4 0 0 1 1.4 1.4 1.4 1.4 0 0 1-1.4 1.4h-5.2a1.38 1.38 0 0 1-1.3-.9 1.38 1.38 0 0 1 .4-1.5zM81.9 127.1h1.6M84.1 138.9h5.8M85.1 127.1h10M90.3 135.6a1.41 1.41 0 0 1 1.5-.7 1.41 1.41 0 0 1 1.1 1.4v5.1a1.4 1.4 0 0 1-1.4 1.4 1.4 1.4 0 0 1-1.4-1.4v-5.1zM95 135.6a1.41 1.41 0 0 1 1.5-.7 1.41 1.41 0 0 1 1.1 1.4v5.1a1.4 1.4 0 0 1-1.4 1.4 1.4 1.4 0 0 1-1.4-1.4v-5.1zM99.9 135.3a1.37 1.37 0 0 1 1.5-.3 1.37 1.37 0 0 1 .9 1.3v5.1a1.4 1.4 0 0 1-1.4 1.4 1.4 1.4 0 0 1-1.4-1.4v-5.1l.2-.7zM104.4 135.6a1.41 1.41 0 0 1 1.5-.7 1.41 1.41 0 0 1 1.1 1.4v5.1a1.42 1.42 0 0 1-1.4 1.4 1.42 1.42 0 0 1-1.5-1.4l.1-5.1z"/>
<path d="M111.6 136.3a1.4 1.4 0 0 0-1.4-1.4 1.4 1.4 0 0 0-1.4 1.4v5.1a1.4 1.4 0 0 0 1.4 1.4 1.4 1.4 0 0 0 1.4-1.4M111.7 136.3v5.1M113.7 135.6a1.41 1.41 0 0 1 1.6-.7 1.41 1.41 0 0 1 1 1.4v5.1a1.4 1.4 0 0 1-1.4 1.4 1.4 1.4 0 0 1-1.4-1.4v-5.1zM118.4 135.6a1.41 1.41 0 0 1 1.6-.7 1.41 1.41 0 0 1 1 1.4v5.1a1.4 1.4 0 0 1-1.4 1.4 1.4 1.4 0 0 1-1.4-1.4v-5.1zM123.4 135.3a1.37 1.37 0 0 1 1.5-.3 1.37 1.37 0 0 1 .8 1.3v5.1a1.4 1.4 0 0 1-1.4 1.4 1.4 1.4 0 0 1-1.4-1.4v-5.1l.2-.7zM123.8 131.1h28.9M125.9 134.9h26.8M127.1 126.9a1.46 1.46 0 0 1 1.2-.7h5.2a1.4 1.4 0 0 1 1.4 1.4 1.4 1.4 0 0 1-1.4 1.4h-5.2a1.42 1.42 0 0 1-1.2-2.1zM127.1 122.2a1.46 1.46 0 0 1 1.2-.7h5.2a1.4 1.4 0 0 1 1.4 1.4 1.4 1.4 0 0 1-1.4 1.4h-5.2a1.42 1.42 0 0 1-1.2-2.1zM127.3 131.3l.3-.2 .7-.2h5.2a1.4 1.4 0 0 1 1.4 1.4 1.4 1.4 0 0 1-1.4 1.4h-5.2a1.38 1.38 0 0 1-1.3-.9 1.38 1.38 0 0 1 .3-1.5zM143.9 128.5v3.2M151.1 138v3.2"/>
<path d="M154.3 124.8h-3.2v3.1M78.2 146.5l-7.9 7h-4M86.1 155.3h3.7v4.3h-3.7zM89.8 157.4h3.2M96.2 140.4v6.9M96.2 148.9v1.6M96.2 152.1v6.9M100.9 140.4v6.9M100.9 148.9v1.6M100.9 152.1v6.9M104.1 157.4h3.1M116.6 151.8h3.2"/>
<path d="M122.9 143v10.5M125.8 143v10.5M125.9 142.8h19.6M128.9 151.8h3.2M143.9 146v3.2"/>
<circle cx="74.6" cy="94.3" r="1.98"/>
<circle cx="96.6" cy="115.9" r="1.53"/>
<circle cx="96.6" cy="104.6" r="1.53"/>
<circle cx="107.9" cy="115.9" r="1.53"/>
<circle cx="107.9" cy="104.6" r="1.53"/>
<circle cx="119.2" cy="115.9" r="1.53"/>
<circle cx="119.2" cy="104.6" r="1.53"/>
<circle cx="96.6" cy="127.1" r="1.53"/>
<circle cx="107.9" cy="127.1" r="1.53"/>
<circle cx="119.2" cy="127.1" r="1.53"/>
</g>
<g fill="none" stroke="#000" stroke-width=".34">
<path d="M56.4 179.1h103M56.4 175.3h103v50.5h-103zM111.8 175.3v50.5M127.7 179.1v3.9M143.6 179.1v3.9M56.4 183h103M56.4 190.8h103M56.4 186.9h103M56.4 194.7h103M56.4 198.5h103M102.7 183v42.8M127.7 186.9v38.9"/>
<path d="M143.6 186.9v38.9M56.4 202.4h103M56.4 206.3h103M56.4 218h103M56.4 210.2h103M56.4 214.1h103M56.4 221.9h103"/>
</g>
<g fill="#000">
<path d="M84.9 68.7l3.2-.5v1.1zM92.7 74.3l3.1-.6v1.1zM104.7 79.3l3.2 .5-3.2 .5zM120 73.7l3.2 .6-3.2 .5zM119.2 79.8l3.2-.5v1zM127.8 68.2l3.1 .5-3.1 .6zM60.8 92.9l.5 3.2h-1zM73.6 96.1h1.8zM73.8 92.5h1.8zM73.8 96.1l1.4 .1zM73.8 96.1h1.6zM73.8 92.5h1.6z"/>
<path d="M74 92.4l1.4 .1zM74 96.2l1.1 .1zM74 96.2h1.2zM74 92.4h1.2zM74.2 92.3l1 .1zM74.2 96.3h.6zM74.2 96.3h.9zM74.2 92.3h.9zM74.3 92.3h.8zM74.3 96.3h.5zM74.3 92.3h.5zM79.5 87.4l.7 7.8h-.7z"/>
<path d="M79.5 87.4h7.8l-7.1 .8zM79.5 87.4l.7 .8v7zM80.2 88.2l7.1-.8v.8zM128.6 87.4h7.8l-7.8 .8zM128.6 88.2l7.8-.8-.8 .8zM135.6 88.2l.8 7h-.8zM136.4 87.4v7.8l-.8-7zM66.3 100.6l.6 3.2h-1.1zM71.4 112.7h1l-.5 3.2zM120.5 103.8l2.5-2 .5 .9zM143.9 107.4l.6 3.2h-1.1zM143.4 102.4h1.1l-.6 3.1z"/>
<path d="M60.3 135.7h1l-.5 3.2zM65.8 127.9h1.1l-.6 3.2zM71.9 127.1l.5 3.2h-1zM135.6 136.5l.8 7.8-.8-.7zM135.6 136.5h.8v7.8zM143.4 131.7h1.1l-.6 3.2zM151.1 134.9l.5 3.1h-1zM150.6 127.9h1l-.5 3.2zM77.9 146.1l2.7-1.7-2 2.5zM79.5 136.5l.7 7.1-.7 .7zM79.5 136.5h.7v7.1zM79.5 144.3l7.8-.7v.7z"/>
<path d="M80.2 143.6h7.1l-7.8 .7zM93 156.9l3.2 .5-3.2 .5zM100.9 157.4l3.2-.5v1zM119.8 151.3l3.1 .5-3.1 .6zM125.8 151.8l3.1-.5v1.1zM128.6 143.6h7l-7 .7zM128.6 144.3l7-.7 .8 .7zM143.9 142.8l.6 3.2h-1.1z"/>
</g>
<g fill="none" stroke="#000" stroke-width=".2">
<path d="M26.1 50.8h163.6M26.2 50.8v9.7M189.7 50.8v9.7M26.1 60.4h163.6M72.6 93.8h4M72.6 94.4h4M72.6 94.8h4M72.6 93.6h3.9M72.6 95h3.9M72.7 93.5h3.8M72.7 95.1h3.8M72.8 93.3h3.6"/>
<path d="M72.8 95.3h3.6M72.9 93.1h3.4M72.9 95.5h3.4M73 93h3.2M73 95.6h3.2M73.2 92.8h2.9M73.2 95.8h2.9M73.3 92.7h2.6M73.3 95.9h2.6M73.4 92.6h2.4M73.4 96h2.4M73.6 92.5h2"/>
<path d="M73.6 96.1h2"/>
</g>
<path d="M72.6 94h4M72.6 94.2h4M72.6 94.6h4" fill="none" stroke="#000" stroke-width=".21"/>
<g font-size="3.9">
<text x="26.3" y="43.5">32-Lead Thin Plastic Quad Flat, No Lead Package (S4B) - 5x5 mm Body [VQFN]</text>
<text x="26.3" y="48">Punch Singulated; 3.10x3.10 mm Exposed Pad</text>
<text x="76.5" y="171.1">RECOMMENDED LAND PATTERN</text>
</g>
<g font-size="3.2">
<text x="28.4" y="54.6">Note:</text>
<text x="41.1" y="54.6">For the most current package drawings, please see the Microchip Packaging Specification located at</text>
<text x="41.1" y="58.3">http://www.microchip.com/packaging</text>
<text x="106.1" y="69.9">C1</text>
<text x="106" y="75.4">X2</text>
<text x="111.3" y="81">EV</text>
<text x="89.7" y="86.2">32</text>
<text x="147.2" y="92.3">ØV</text>
<text x="76.5" y="99.9">1</text>
<text x="148.7" y="100.3">G2</text>
<text x="76.5" y="105.3">2</text>
<text x="58.8" y="117">C2 Y2</text>
<text x="69.7" y="122.6">EV</text>
<text x="155.9" y="125.9">G1</text>
<text x="142.3" y="140">Y1</text>
<text x="43.7" y="154.6">SILK SCREEN</text>
<text x="133.9" y="153">X1</text>
<text x="86.9" y="158.6">E</text>
</g>
<text font-size="3" x="26.6" y="261.3">© 2021 Microchip Technology Inc.</text>
<g font-size="2.9">
<text x="104.3" y="178.2">Units</text>
<text x="126" y="178.2">MILLIMETERS</text>
<text x="57.3" y="186">Contact Pitch</text>
<text x="89" y="182.1">Dimension Limits</text>
<text x="106.3" y="186">E</text>
<text x="117.1" y="182.1">MIN</text>
<text x="129.5" y="186">0.50 BSC</text>
<text x="132.2" y="182.1">NOM</text>
<text x="148.4" y="182.1">MAX</text>
<text x="57.3" y="189.9">Optional Center Pad Width</text>
<text x="105.5" y="189.9">X2</text>
<text x="148.7" y="189.9">3.25</text>
<text x="57.3" y="197.7">Contact Pad Spacing</text>
<text x="57.3" y="193.8">Optional Center Pad Length</text>
<text x="105.4" y="197.7">C1</text>
<text x="105.5" y="193.8">Y2</text>
<text x="132.8" y="197.7">4.90</text>
<text x="148.7" y="193.8">3.25</text>
<text x="57.3" y="201.5">Contact Pad Spacing</text>
<text x="105.4" y="201.5">C2</text>
<text x="132.8" y="201.5">4.90</text>
<text x="57.3" y="209.3">Contact Pad Length (X32)</text>
<text x="57.3" y="205.4">Contact Pad Width (X32)</text>
<text x="105.5" y="209.3">Y1</text>
<text x="105.5" y="205.4">X1</text>
<text x="148.7" y="209.3">0.85</text>
<text x="148.7" y="205.4">0.30</text>
<text x="57.3" y="213.2">Contact Pad to Center Pad (X32)</text>
<text x="105.3" y="213.2">G1</text>
<text x="116.9" y="213.2">0.40</text>
<text x="57.3" y="217.1">Contact Pad to Contact Pad (X28)</text>
<text x="57.3" y="221">Thermal Via Diameter</text>
<text x="105.3" y="217.1">G2</text>
<text x="106.3" y="221">V</text>
<text x="116.9" y="217.1">0.20</text>
<text x="132.8" y="221">0.33</text>
<text x="57.3" y="224.8">Thermal Via Pitch</text>
<text x="105.3" y="224.8">EV</text>
<text x="132.8" y="224.8">1.20</text>
<text x="34" y="232.9">1. Dimensioning and tolerancing per ASME Y14.5M</text>
<text x="34" y="228.3">Notes:</text>
<text x="43.6" y="236.9">BSC: Basic Dimension. Theoretically exact value shown without tolerances.</text>
<text x="34" y="240.9">2. For best soldering results, thermal vias, if used, should be filled or tented to avoid solder loss during</text>
<text x="38.1" y="244.3">reflow process</text>
<text x="122.9" y="251.6">Microchip Technology Drawing C04-23400 Rev B</text>
</g>
</svg>
